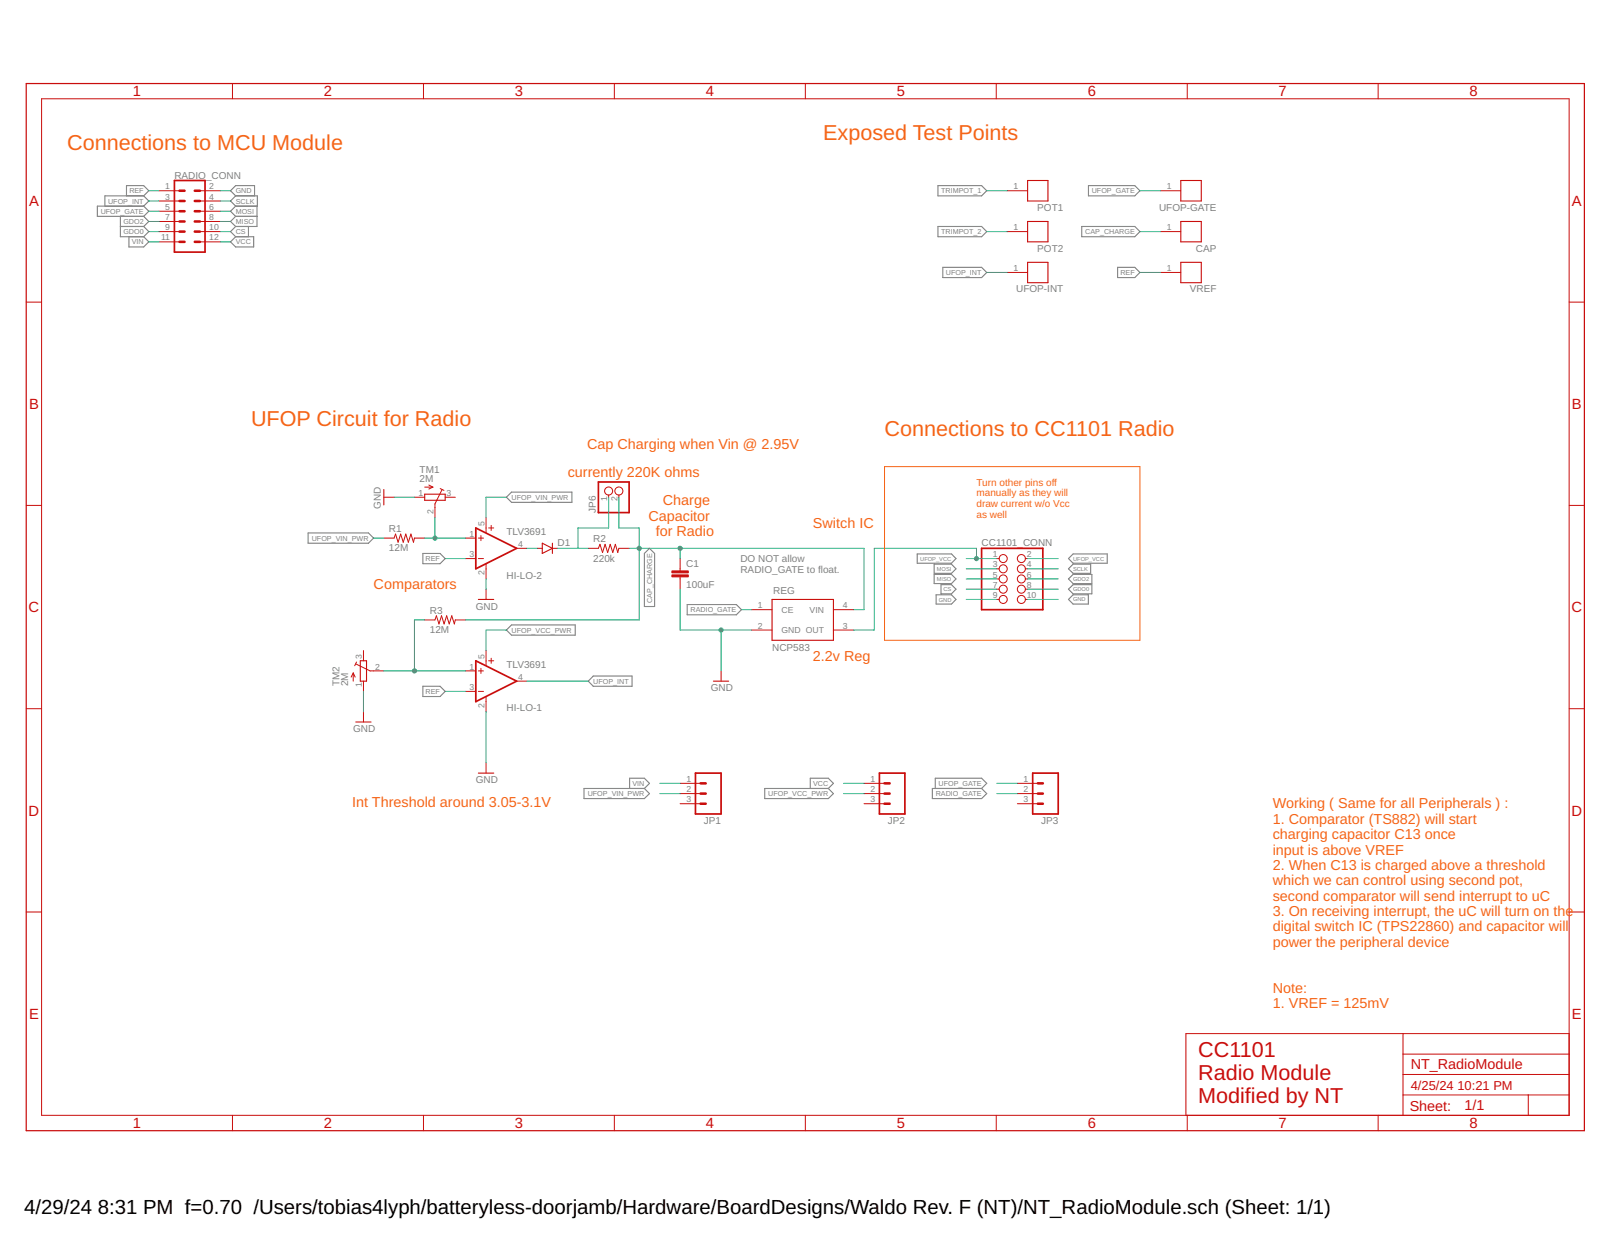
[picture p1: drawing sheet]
<svg xmlns="http://www.w3.org/2000/svg" width="279mm" height="216mm" viewBox="0 0 279 216" stroke-linecap="round" stroke-linejoin="round" font-family="sans-serif">
<g fill="none" stroke="#808080" stroke-width=".19">
<path d="M20.9 37.5v3.6h4M20.9 39.3h4M21.9 34v-1.8h3l.9 .9-.9 .9M24.9 34h-6.7v1.8M24.9 35.8h-8v1.7h8M24.9 39.3l.9 .9-.9 .9M24.9 37.5l.9 .9-.9 .9M24.9 35.8l.9 .9-.9 .8M24.9 34l.9 .9-.9 .9M40.9 34l-.9-.9 .9-.9h3.3v1.8M40.9 34h3.8v1.8h-3.8M40.9 39.3l-.9 .9 .9 .9"/>
<path d="M40.9 37.5l-.9 .9 .9 .9M40.9 37.5h3.7M40.9 35.8l-.9 .9 .9 .8M40.9 34l-.9 .9 .9 .9M43.1 39.3v1.8M44.6 35.8v3.5h-3.7M162.8 32.2h7.5l.9 .9-.9 .9h-7.5zM162.8 39.3h7.5l.9 .9-.9 .9h-7.5zM187.7 39.3h9.2l.9 .9-.9 .9h-9.2zM188.9 32.2h8l.9 .9-.9 .9h-8zM22.4 41.1v1.8h2.5l.9-.9-.9-.9M40 42l.9-.9h3.1v1.8h-3.1z"/>
<path d="M163.6 46.4h6.7l.9 .9-.9 .9h-6.7zM194 46.4h2.9l.9 .9-.9 .9h-2.9zM53.5 92.5h10.4l.9 .9-.9 .9h-10.4zM73.4 96.1h3l.9 .8-.9 .9h-3zM87.9 86.3l.9-.9h10.5v1.8h-10.5zM111.8 96.1l.9-.9 .9 .9v9.2h-1.8zM159.2 96.1h5.9l.8 .8-.8 .8h-5.9zM162.1 99.7h3l.8 .8-.8 .8h-3zM162.1 97.9h3l.8 .8-.8 .8h-3zM185.4 96.9l.8-.8h6v1.6h-6zM185.4 98.7l.8-.8h3.1v1.6h-3.1zM73.4 119.1h3l.9 .9-.9 .9h-3z"/>
<path d="M87.9 109.3l.9-.8h11v1.7h-11zM103 117.3h6.7v1.8h-6.7l-.9-.9zM119.3 104.9h8.5l.9 .9-.9 .9h-8.5zM162.5 103.2h2.6l.8 .8-.8 .8h-2.6zM163.3 101.5h1.8l.8 .8-.8 .8h-1.8zM185.4 104l.8-.8h2.7v1.6h-2.7zM185.4 102.3l.8-.8h3.3v1.6h-3.3zM185.4 100.5l.8-.8h3.3v1.6h-3.3zM101.3 136.8h10.5l.9 .9-.9 .9h-10.5zM109.3 136.8v-1.7h2.5l.9 .9-.9 .8M132.7 136.8h11l.9 .9-.9 .9h-11zM140.6 136.8v-1.7h3.1l.9 .9-.9 .8"/>
<path d="M161.8 136.8h8.5l.9 .9-.9 .9h-8.5zM162.3 136.8v-1.7h8l.9 .9-.9 .8"/>
</g>
<g fill="none" stroke="#c90d0c" stroke-width=".19">
<path d="M178.3 31.3h3.6v3.6h-3.6zM178.3 38.4h3.6v3.6h-3.6zM204.9 31.3h3.6v3.6h-3.6zM204.9 38.4h3.6v3.6h-3.6zM178.3 45.5h3.6v3.6h-3.6zM204.9 45.5h3.6v3.6h-3.6zM66.6 85v2.6M73.7 85.8h3.6v1h-3.6zM94.1 94.3l1.8 .9-1.8 .9zM95.9 94.3v1.8M62.5 114.7h1.1v3.5h-1.1zM83 104h2.7"/>
<path d="M123.8 118.2h2.6M134 104h10.6v7.1h-10.6zM61.7 125.3h2.7M83 134.2h2.7"/>
</g>
<g fill="none" stroke="#c90d0c" stroke-width=".17">
<path d="M7.2 17.1h265.1v176.5h-265.1zM40.3 14.5v2.6M73.5 14.5v2.6M106.6 14.5v2.6M139.8 14.5v2.6M172.9 14.5v2.6M206 14.5v2.6M239.2 14.5v2.6M27.6 33.1h3.6M27.6 38.4h3.6M27.6 36.7h3.6M27.6 34.9h3.6"/>
<path d="M34.7 33.1h3.5M34.7 38.4h3.5M34.7 36.7h3.5M34.7 34.9h3.5M174.8 33.1h3.5M201.4 33.1h3.5M4.6 52.4h2.6M27.6 40.2h3.6M27.6 42h3.6M34.7 40.2h3.5M34.7 42h3.5M174.8 40.2h3.5"/>
<path d="M174.8 47.3h3.5M201.4 40.2h3.5M201.4 47.3h3.5M272.3 52.4h2.7M4.6 87.7h2.6M66.6 93.4h1.8l.2-.7 .5 1.4 .4-1.4 .5 1.4 .4-1.4 .5 1.4 .4-1.4 .5 1.4 .1-.7h1.8M66.6 86.3h1.8M71.9 86.3h1.8M73.7 84.5h1.4M74.4 84.2l.7 .3M75.1 84.5l-.7 .4M76.4 84.8l.6 .3"/>
<path d="M76.7 85l-1.2 2.5v2.4M77.3 86.3h1.7M80.8 93.4h1.8M80.8 96.9h1.8M83 93.4h.9M83 96.9h.9M83.5 92.9v.9M84.3 89.9v2.5M84.3 97.9v2.6M84.8 91.6h.9M85.2 91.2v.9M89.7 95.2h1.7"/>
<path d="M93.2 95.2h.9M95.9 95.2h.9M102.1 95.2h1.7l.3-.7 .5 1.4 .4-1.4 .5 1.4 .4-1.4 .4 1.4 .5-1.4 .4 1.4 .2-.7h1.8M105.6 85.9v.4M107.4 85.9v.4M118 96.9v2.2M173 96.9h.4M173 98.7h.4M177.9 96.9h.4M177.9 98.7h.4M272.3 87.7h2.7M61.3 116.8v1.4"/>
<path d="M61.3 116.8l-.4 .7M61.3 116.8l.3 .7M61.8 115.2l2.4 1.2h2.4M61.9 114.9l-.3 .6M63.1 112.9v1.8M63.1 118.2v1.8M73.7 107.6h1.8l.2-.7 .5 1.4 .4-1.4 .5 1.4 .4-1.4 .5 1.4 .4-1.4 .4 1.4 .2-.7h1.8M80.8 116.4h1.8M80.8 120h1.8M83 116.4h.9M83 120h.9M83.5 116v.9"/>
<path d="M84.3 102.3v1.7M84.3 112.9v2.6M84.8 114.7h.9M85.2 114.2v.9M89.7 118.2h1.7M118 100.1v2.2M125.1 116.4v1.8M130.5 105.8h3.5M130.5 109.3h3.5M144.6 105.8h3.6M144.6 109.3h3.6M173 100.5h.4"/>
<path d="M173 102.3h.4M173 104h.4M177.9 100.5h.4M177.9 102.3h.4M177.9 104h.4M4.6 123h2.6M63.1 123.5v1.8M84.3 120.9v2.6M84.3 132.4v1.8M118 136h3.6M118 137.7h3.6M118 139.5h3.6"/>
<path d="M149.9 136h3.6M149.9 137.7h3.6M149.9 139.5h3.6M176.6 136h3.5M176.6 137.7h3.5M176.6 139.5h3.5M272.3 123h2.7M4.6 158.3h2.6M272.3 158.3h2.7M243.5 179.4v14.2M272.3 179.4h-66.5v14.2M40.3 193.6v2.6"/>
<path d="M73.5 193.6v2.6M106.6 193.6v2.6M139.8 193.6v2.6M172.9 193.6v2.6M206 193.6v2.6M239.2 193.6v2.6M243.5 190h28.8M243.5 186.5h28.8M243.5 182.9h28.8M265.2 190v3.6"/>
<circle cx="105.6" cy="85.2" r=".7"/>
<circle cx="107.4" cy="85.2" r=".7"/>
<circle cx="174.1" cy="96.9" r=".7"/>
<circle cx="174.1" cy="98.7" r=".7"/>
<circle cx="177.2" cy="98.7" r=".7"/>
<circle cx="177.2" cy="96.9" r=".7"/>
<circle cx="174.1" cy="100.5" r=".7"/>
<circle cx="174.1" cy="102.3" r=".7"/>
<circle cx="174.1" cy="104" r=".7"/>
<circle cx="177.2" cy="102.3" r=".7"/>
<circle cx="177.2" cy="104" r=".7"/>
<circle cx="177.2" cy="100.5" r=".7"/>
</g>
<g fill="#c90d0c" stroke="#c90d0c" stroke-width=".17">
<path d="M116.6 99.8h2.8v.3h-2.8z"/>
<path d="M116.6 99.1h2.8v.3h-2.8z"/>
</g>
<path d="M4.6 14.5h270.4v181.7h-270.4z" fill="none" stroke="#c90d0c" stroke-width=".21"/>
<path d="M30.3 31.3h5.3v12.5h-5.3zM82.6 91.6l7.1 3.6-7.1 3.5zM103.8 83.7h5.4v5.3h-5.4zM170.3 95.2h10.7v10.6h-10.7zM82.6 114.7l7.1 3.5-7.1 3.6zM120.7 134.2h4.4v7.1h-4.4zM152.6 134.2h4.4v7.1h-4.4zM179.2 134.2h4.4v7.1h-4.4z" fill="none" stroke="#c90d0c" stroke-width=".3"/>
<g fill="none" stroke="#c90d0c" stroke-width=".44">
<path d="M31.2 36.7h.8M31.2 38.4h.8M31.2 33.1h.8M31.2 34.9h.8M33.8 36.7h.9M33.8 38.4h.9M33.8 33.1h.9M33.8 34.9h.9M31.2 40.2h.8M31.2 42h.8M33.8 40.2h.9M33.8 42h.9"/>
<path d="M121.6 139.5h.9M121.6 137.7h.9M121.6 136h.9M153.5 139.5h.9M153.5 137.7h.9M153.5 136h.9M180.1 139.5h.9M180.1 137.7h.9M180.1 136h.9"/>
</g>
<g fill="none" stroke="#0dab76" stroke-width=".17">
<path d="M25.8 33.1h1.8M25.8 38.4h1.8M25.8 36.7h1.8M25.8 34.9h1.8M38.2 33.1h1.8M38.2 38.4h1.8M38.2 36.7h1.8M38.2 34.9h1.8M171.2 33.1h3.6M197.8 33.1h3.6M25.8 42h1.8M25.8 40.2h1.8"/>
<path d="M38.2 42h1.8M38.2 40.2h1.8M171.2 47.3h3.6M171.2 40.2h3.6M197.8 47.3h3.6M197.8 40.2h3.6M64.8 93.4h1.8M68.4 86.3h3.5M73.7 93.4h7.1M75.5 89.9v3.5M77.3 96.9h3.5M87.9 86.3h-3.6v3.6"/>
<path d="M91.4 95.2h1.8M96.8 95.2h5.3M105.6 86.3v5.3h-5.3v3.6M107.4 86.3v5.3h3.5v16h-30.1M109.2 95.2h40.7v10.6h-1.7M118 95.2v1.7M167.7 96.9h5.3M167.7 98.7h5.3M169.5 96.9v-1.7h-17.8v14.1h-3.5M178.3 96.9h5.3M178.3 98.7h5.3M63.1 120v3.5"/>
<path d="M66.6 116.4h14.2M73.7 107.6h-1.8v8.8M77.3 120h3.5M84.3 100.5v1.8M87.9 109.3h-3.6v3.6M91.4 118.2h10.7M118 102.3v7h12.5M125.1 109.3v7.1M128.7 105.8h1.8M167.7 104h5.3M167.7 102.3h5.3M167.7 100.5h5.3"/>
<path d="M178.3 104h5.3M178.3 102.3h5.3M178.3 100.5h5.3M84.3 123.5v8.9M114.5 136h3.5M114.5 137.7h3.5M146.4 136h3.5M146.4 137.7h3.5M173 136h3.6M173 137.7h3.6"/>
</g>
<g fill="#0dab76" stroke="#0dab76" stroke-width=".17">
<circle cx="125.1" cy="109.3" r=".36"/>
<circle cx="118" cy="95.2" r=".36"/>
<circle cx="110.9" cy="95.2" r=".36"/>
<circle cx="169.5" cy="96.9" r=".36"/>
<circle cx="75.5" cy="93.4" r=".36"/>
<circle cx="71.9" cy="116.4" r=".36"/>
</g>
<path d="M153.5 81h44.3v30.1h-44.3z" fill="none" stroke="#f56416" stroke-width=".17"/>
<g font-size="3.7" fill="#f56416">
<text x="11.6" y="26">Connections to MCU Module</text>
<text x="142.9" y="24.2">Exposed Test Points</text>
<text x="43.6" y="73.9">UFOP Circuit for Radio</text>
<text x="153.5" y="75.7">Connections to CC1101 Radio</text>
</g>
<g font-size="3.7" fill="#c90d0c">
<text x="207.9" y="183.5">CC1101</text>
<text x="207.9" y="187.5">Radio Module</text>
<text x="207.9" y="191.4">Modified by NT</text>
</g>
<g font-size="3.5">
<text x="4.2" y="210.7">4/29/24</text>
<text x="17" y="210.7">8:31 PM f=0.70 /Users/tobias4lyph/batteryless-doorjamb/Hardware/BoardDesigns/Waldo Rev. F (NT)/NT_RadioModule.sch (Sheet: 1/1)</text>
</g>
<g font-size="2.6" fill="#c90d0c">
<text x="23.1" y="16.7">1</text>
<text x="56.2" y="16.7">2</text>
<text x="89.4" y="16.7">3</text>
<text x="122.5" y="16.7">4</text>
<text x="155.6" y="16.7">5</text>
<text x="188.8" y="16.7">6</text>
<text x="221.9" y="16.7">7</text>
<text x="255" y="16.7">8</text>
<text x="5" y="35.7">A</text>
<text x="272.8" y="35.7">A</text>
<text x="5" y="71">B</text>
<text x="272.8" y="71">B</text>
<text x="5" y="106.3">C</text>
<text x="272.7" y="106.3">C</text>
<text x="5" y="141.6">D</text>
<text x="272.7" y="141.6">D</text>
<text x="5" y="176.8">E</text>
<text x="272.8" y="176.8">E</text>
<text x="23.1" y="195.8">1</text>
<text x="56.2" y="195.8">2</text>
<text x="89.4" y="195.8">3</text>
<text x="122.5" y="195.8">4</text>
<text x="155.6" y="195.8">5</text>
<text x="188.8" y="195.8">6</text>
<text x="221.9" y="195.8">7</text>
<text x="255" y="195.8">8</text>
</g>
<g font-size="2.5" fill="#f56416">
<text x="101.9" y="78">Cap Charging when Vin @ 2.95V</text>
<text x="98.5" y="82.8">currently 220K ohms</text>
<text x="115" y="87.7">Charge</text>
<text x="112.5" y="90.4">Capacitor</text>
<text x="113.8" y="93.1">for Radio</text>
<text x="141.1" y="91.6">Switch IC</text>
<text x="64.8" y="102.3">Comparators</text>
<text x="141.1" y="114.7">2.2v Reg</text>
<text x="61.1" y="140">Int Threshold around 3.05-3.1V</text>
<text x="220.9" y="140.3">Working ( Same for all Peripherals ) :</text>
<text x="220.9" y="143">1. Comparator (TS882) will start</text>
<text x="220.9" y="145.7">charging capacitor C13 once</text>
<text x="220.9" y="148.3">input is above VREF</text>
<text x="220.9" y="151">2. When C13 is charged above a threshold</text>
<text x="220.9" y="153.7">which we can control using second pot,</text>
<text x="220.9" y="156.3">second comparator will send interrupt to uC</text>
<text x="220.9" y="159">3. On receiving interrupt, the uC will turn on the</text>
<text x="220.9" y="161.7">digital switch IC (TPS22860) and capacitor will</text>
<text x="220.9" y="164.3">power the peripheral device</text>
<text x="220.9" y="172.3">Note:</text>
<text x="220.9" y="175">1. VREF = 125mV</text>
</g>
<g font-size="2.5" fill="#c90d0c">
<text x="244.8" y="185.6">NT_RadioModule</text>
<text x="244.6" y="192.8">Sheet:</text>
<text x="254.1" y="192.7">1/1</text>
</g>
<g font-size="2.2" fill="#c90d0c">
<text x="244.8" y="189.1">4/25/24</text>
<text x="252.9" y="189.1">10:21 PM</text>
</g>
<g font-size="1.7" fill="#808080">
<text x="30.3" y="31">RADIO_CONN</text>
<text x="180" y="36.6">POT1</text>
<text x="201.1" y="36.6">UFOP-GATE</text>
<text x="180" y="43.7">POT2</text>
<text x="207.6" y="43.7">CAP</text>
<text x="176.3" y="50.8">UFOP-INT</text>
<text x="206.5" y="50.8">VREF</text>
<text x="72.8" y="83.6">2M</text>
<text x="72.8" y="82.1">TM1</text>
<text x="66.1" y="88.4" transform="rotate(-90 66.1 88.4)">GND</text>
<text x="103.4" y="89" transform="rotate(-90 103.4 89)">JP6</text>
<text x="67.5" y="95.7">12M</text>
<text x="67.5" y="92.3">R1</text>
<text x="87.9" y="92.9">TLV3691</text>
<text x="96.8" y="94.8">D1</text>
<text x="103" y="94.1">R2</text>
<text x="170.3" y="94.7">CC1101_CONN</text>
<text x="87.9" y="100.4">HI-LO-2</text>
<text x="103" y="97.5">220k</text>
<text x="119.1" y="102">100uF</text>
<text x="119.1" y="98.4">C1</text>
<text x="128.5" y="97.6">DO NOT allow</text>
<text x="128.5" y="99.4">RADIO_GATE to float.</text>
<text x="74.6" y="106.5">R3</text>
<text x="82.6" y="105.8">GND</text>
<text x="134.2" y="103.1">REG</text>
<text x="74.6" y="109.9">12M</text>
<text x="134" y="112.9">NCP583</text>
<text x="58.9" y="119.1" transform="rotate(-90 58.9 119.1)">TM2</text>
<text x="60.4" y="119.1" transform="rotate(-90 60.4 119.1)">2M</text>
<text x="87.9" y="115.9">TLV3691</text>
<text x="123.4" y="120">GND</text>
<text x="87.9" y="123.5">HI-LO-1</text>
<text x="61.3" y="127.1">GND</text>
<text x="82.6" y="136">GND</text>
<text x="122.1" y="143.1">JP1</text>
<text x="154.1" y="143.1">JP2</text>
<text x="180.7" y="143.1">JP3</text>
</g>
<g font-size="1.7" fill="#f56416">
<text x="169.5" y="84.3">Turn other pins off</text>
<text x="169.5" y="86.1">manually as they will</text>
<text x="169.5" y="88">draw current w/o Vcc</text>
<text x="169.5" y="89.8">as well</text>
</g>
<g font-size="1.5" fill="#808080">
<text x="28.7" y="34.6">3</text>
<text x="28.7" y="32.9">1</text>
<text x="36.3" y="34.6">4</text>
<text x="36.3" y="32.9">2</text>
<text x="175.9" y="32.9">1</text>
<text x="202.5" y="32.9">1</text>
<text x="28" y="41.7">11</text>
<text x="28.7" y="40">9</text>
<text x="28.7" y="38.2">7</text>
<text x="28.7" y="36.4">5</text>
<text x="36.3" y="40">10</text>
<text x="36.3" y="38.2">8</text>
<text x="36.3" y="36.4">6</text>
<text x="36.3" y="41.7">12</text>
<text x="175.9" y="40">1</text>
<text x="202.5" y="40">1</text>
<text x="175.9" y="47">1</text>
<text x="202.5" y="47">1</text>
<text x="72.6" y="86.1">1</text>
<text x="75.2" y="89.1" transform="rotate(-90 75.2 89.1)">2</text>
<text x="77.5" y="86.1">3</text>
<text x="105.4" y="87" transform="rotate(-90 105.4 87)">1</text>
<text x="107.1" y="87" transform="rotate(-90 107.1 87)">2</text>
<text x="81.5" y="93.1">1</text>
<text x="84.1" y="91.4" transform="rotate(-90 84.1 91.4)">5</text>
<text x="89.9" y="94.9">4</text>
<text x="81.5" y="96.7">3</text>
<text x="84.1" y="99.8" transform="rotate(-90 84.1 99.8)">2</text>
<text x="172.3" y="96.7">1</text>
<text x="172.3" y="98.5">3</text>
<text x="172.3" y="100.2">5</text>
<text x="178.2" y="96.7">2</text>
<text x="178.2" y="98.5">4</text>
<text x="178.2" y="100.2">6</text>
<text x="131.5" y="105.6">1</text>
<text x="135.6" y="106.3">CE</text>
<text x="140.5" y="106.3">VIN</text>
<text x="146.3" y="105.6">4</text>
<text x="172.3" y="102">7</text>
<text x="172.3" y="103.8">9</text>
<text x="178.2" y="102">8</text>
<text x="178.2" y="103.8">10</text>
<text x="131.5" y="109.1">2</text>
<text x="135.6" y="109.9">GND OUT</text>
<text x="146.3" y="109.1">3</text>
<text x="62.8" y="119.3" transform="rotate(-90 62.8 119.3)">1</text>
<text x="62.8" y="114.4" transform="rotate(-90 62.8 114.4)">3</text>
<text x="65.1" y="116.2">2</text>
<text x="81.5" y="116.2">1</text>
<text x="81.5" y="119.7">3</text>
<text x="84.1" y="114.4" transform="rotate(-90 84.1 114.4)">5</text>
<text x="89.9" y="118">4</text>
<text x="84.1" y="122.8" transform="rotate(-90 84.1 122.8)">2</text>
<text x="119.1" y="135.7">1</text>
<text x="119.1" y="137.5">2</text>
<text x="151" y="135.7">1</text>
<text x="151" y="137.5">2</text>
<text x="177.6" y="135.7">1</text>
<text x="177.6" y="137.5">2</text>
<text x="119.1" y="139.2">3</text>
<text x="151" y="139.2">3</text>
<text x="177.6" y="139.2">3</text>
</g>
<g font-size="1.2" fill="#808080">
<text x="18.8" y="35.3">UFOP_INT</text>
<text x="22.4" y="33.6">REF</text>
<text x="40.9" y="33.6">GND</text>
<text x="40.9" y="35.3">SCLK</text>
<text x="163.3" y="33.6">TRIMPOT_1</text>
<text x="189.5" y="33.6">UFOP_GATE</text>
<text x="17.5" y="37.1">UFOP_GATE</text>
<text x="21.4" y="40.6">GDO0</text>
<text x="21.4" y="38.9">GDO2</text>
<text x="40.9" y="40.6">CS</text>
<text x="40.9" y="38.9">MISO</text>
<text x="40.9" y="37.1">MOSI</text>
<text x="163.3" y="40.6">TRIMPOT_2</text>
<text x="188.3" y="40.6">CAP_CHARGE</text>
<text x="22.9" y="42.4">VIN</text>
<text x="40.9" y="42.4">VCC</text>
<text x="164.2" y="47.7">UFOP_INT</text>
<text x="194.4" y="47.7">REF</text>
<text x="88.8" y="86.7">UFOP_VIN_PWR</text>
<text x="54.1" y="93.8">UFOP_VIN_PWR</text>
<text x="73.9" y="97.4">REF</text>
<text x="113.2" y="104.6" transform="rotate(-90 113.2 104.6)">CAP_CHARGE</text>
<text x="119.8" y="106.3">RADIO_GATE</text>
<text x="88.8" y="109.8">UFOP_VCC_PWR</text>
<text x="103" y="118.7">UFOP_INT</text>
<text x="73.9" y="120.4">REF</text>
<text x="109.8" y="136.4">VIN</text>
<text x="141.1" y="136.4">VCC</text>
<text x="162.9" y="136.4">UFOP_GATE</text>
<text x="102" y="138.2">UFOP_VIN_PWR</text>
<text x="133.3" y="138.2">UFOP_VCC_PWR</text>
<text x="162.4" y="138.2">RADIO_GATE</text>
</g>
<g font-size="1" fill="#808080">
<text x="159.7" y="97.3">UFOP_VCC</text>
<text x="162.6" y="100.9">MISO</text>
<text x="162.6" y="99.1">MOSI</text>
<text x="186.2" y="97.3">UFOP_VCC</text>
<text x="186.2" y="99.1">SCLK</text>
<text x="186.2" y="100.8">GDO2</text>
<text x="162.9" y="104.4">GND</text>
<text x="163.7" y="102.6">CS</text>
<text x="186.2" y="104.4">GND</text>
<text x="186.2" y="102.6">GDO0</text>
</g>
</svg>
